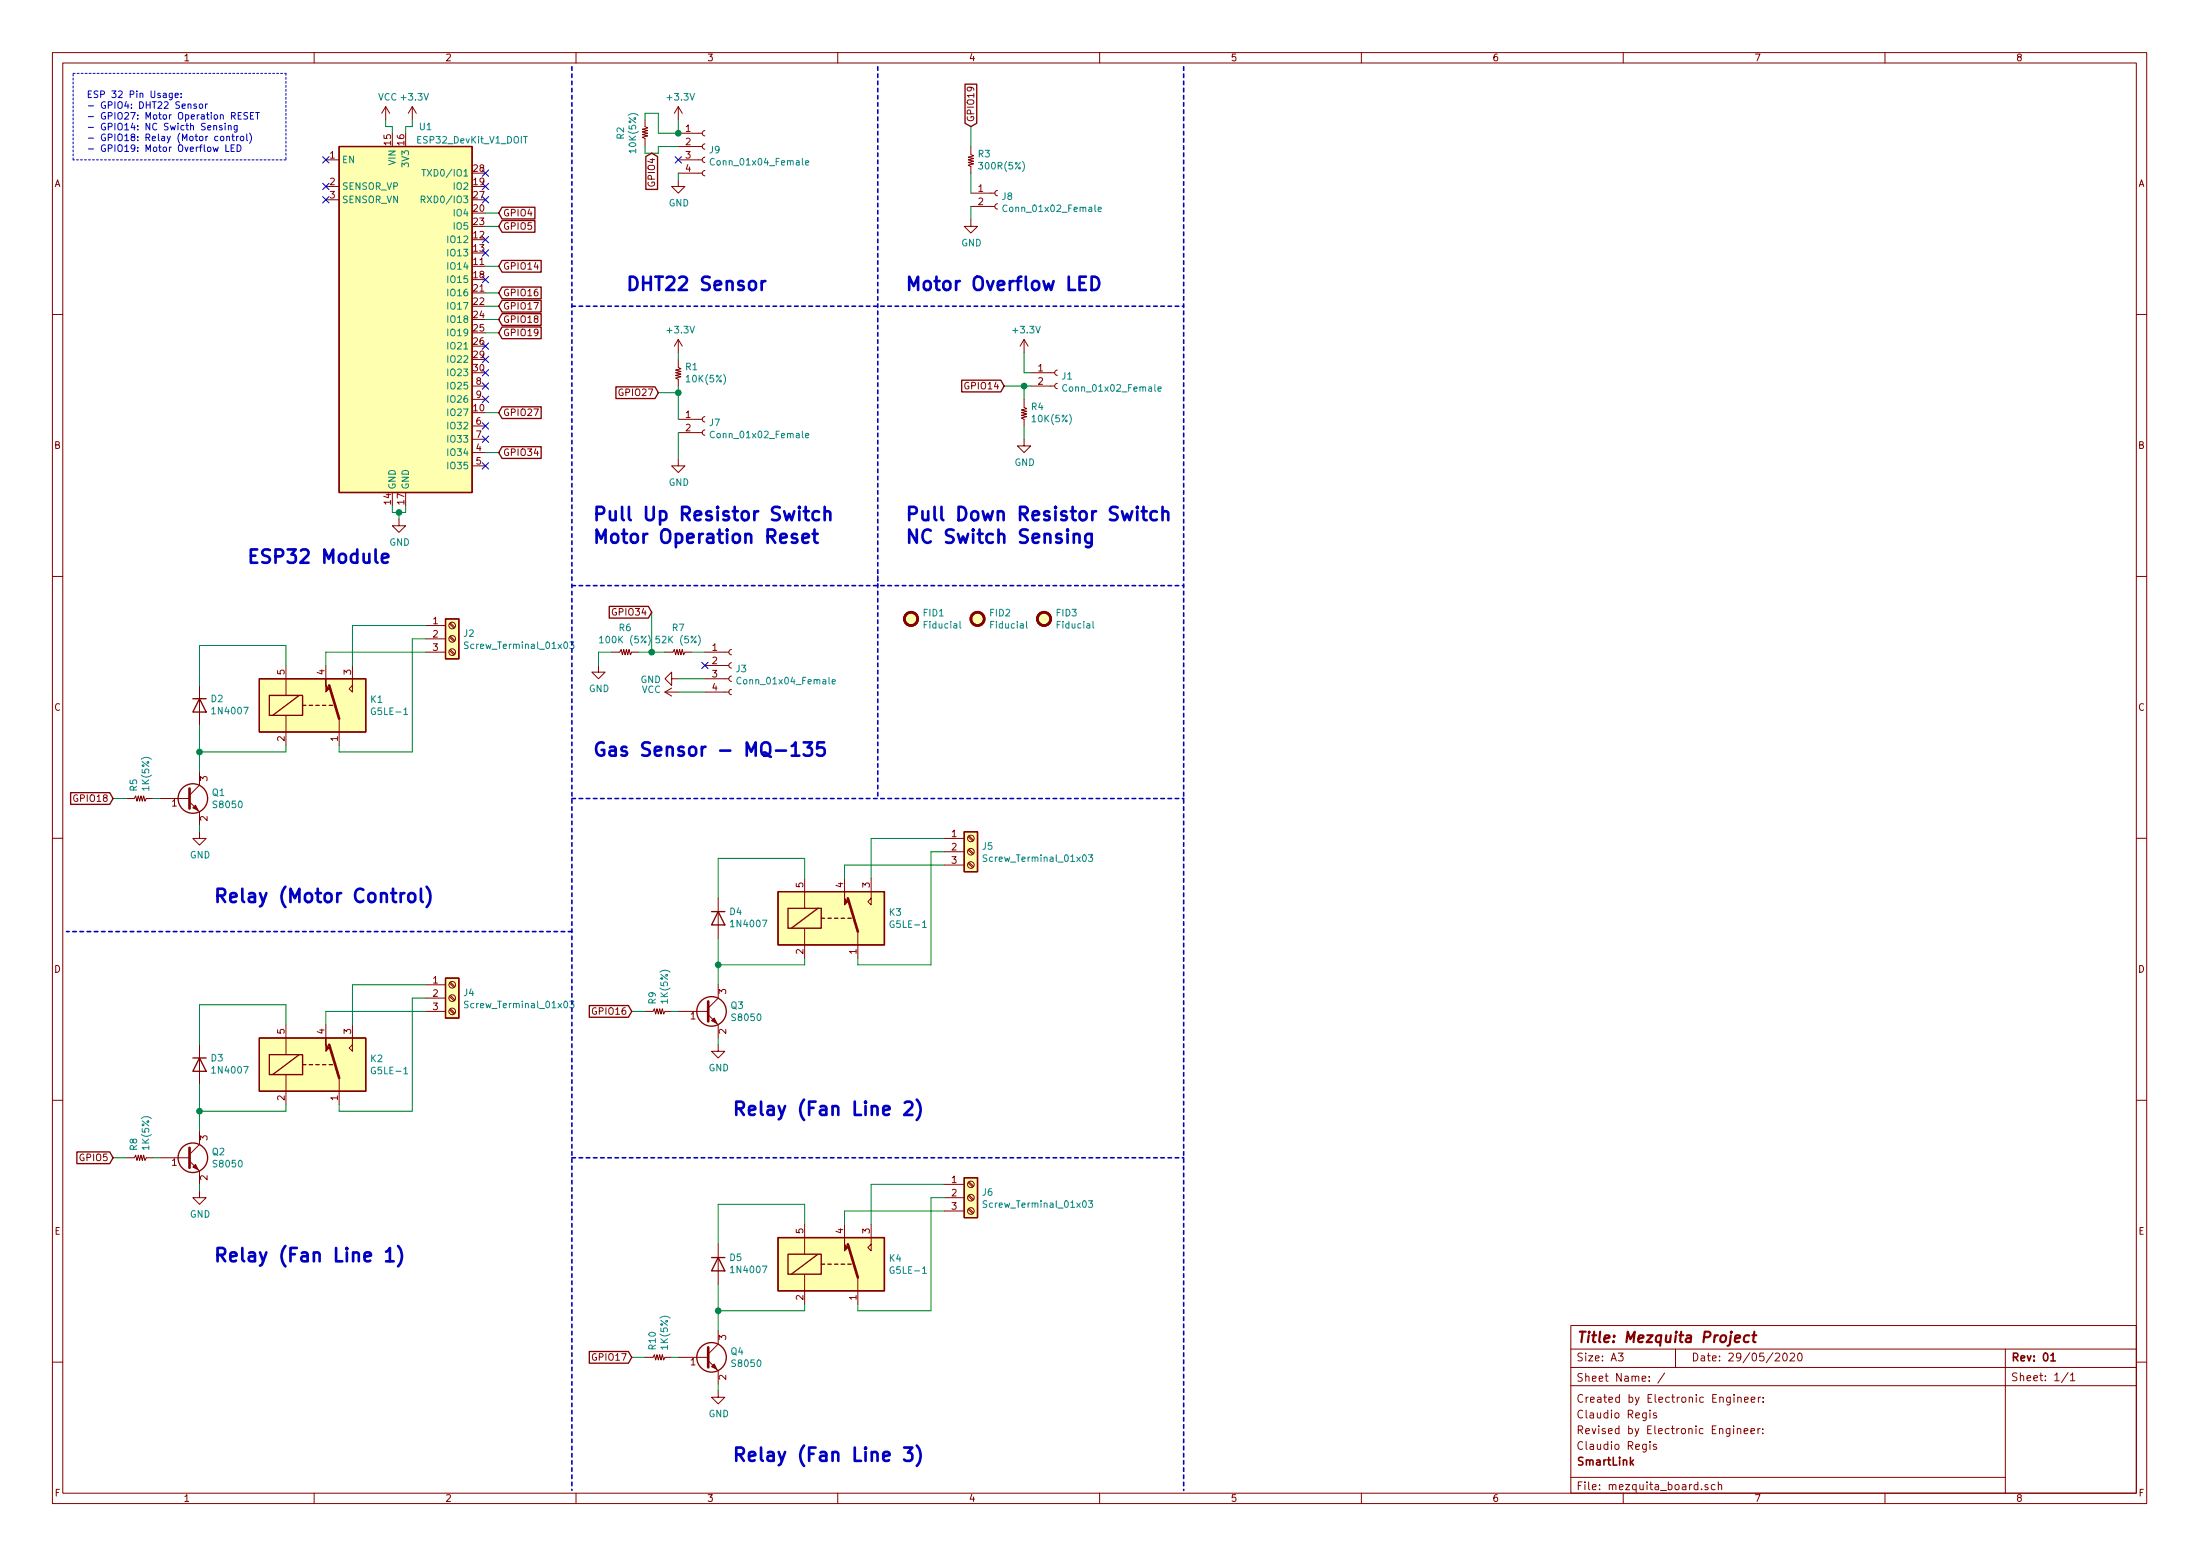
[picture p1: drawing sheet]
<svg xmlns="http://www.w3.org/2000/svg" width="420mm" height="297mm" viewBox="0 0 420 297" stroke-linecap="round" stroke-linejoin="round" font-family="sans-serif">
<g fill="none" stroke="#840000" stroke-width=".19">
<path d="M10 10h400v277h-400zM12 12h396v273.1h-396zM60 10v2M110 10v2M160 10v2M210 10v2M260 10v2M310 10v2M360 10v2M62.2 30.5h2.6M62.2 35.6h2.6M62.2 38.1h2.6"/>
<path d="M73.7 20.4l-.8 1.2M73.7 20.4v2.5M73.7 20.4l.7 1.2M78.7 20.4l-.7 1.2M78.7 20.4v2.5M78.7 20.4l.8 1.2M123.2 22.9v1.3l.5 .2-1 .3 1 .2-1 .3 1 .2-1 .3 1 .2-1 .3 .5 .3M123.2 26.5v1.5M129.5 34.3v1.3h1.3l-1.3 1.3-1.2-1.3h1.2M129.5 20.4l-.7 1.2M129.5 20.4v2.5M129.5 20.4l.8 1.2"/>
<path d="M129.5 33.1h4.6M129.5 30.5h4.6M129.5 28h4.6M129.5 25.4h4.6M134.6 32.5l-.3 .2-.2 .3 .1 .4 .4 .2M134.6 30l-.3 .1-.2 .3 .1 .4 .4 .2M134.6 27.5l-.3 .1-.2 .3 .1 .4 .4 .2M134.6 24.9l-.3 .1-.2 .4 .1 .3 .4 .2M185.4 29.5l.5 .3-1 .2 1 .3-1 .2 1 .3-1 .2 1 .3-1 .2 .5 .3v1.3M185.4 39.4h4.6M185.4 36.9h4.6M185.4 28v1.5"/>
<path d="M190.5 38.9l-.3 .1-.2 .3 .1 .4 .4 .2M190.5 36.4l-.3 .1-.2 .3 .1 .4 .4 .2M185.4 41.9v1.3h1.3l-1.3 1.3-1.3-1.3h1.3M10 60h2M90.2 73.7h2.5M90.2 76.2h2.5M129.5 68.6v1.5l.5 .3-1 .2 1 .3-1 .3 1 .2-1 .3 1 .2-1 .3 .5 .2v1.3M129.5 64.8v2.5M129.5 64.8l-.7 1.3M129.5 64.8l.8 1.3M134.6 79.5l-.3 .1-.2 .4 .1 .4 .4 .2M195.6 77.8l.5 .2-1 .3 1 .2-1 .3 1 .2-1 .3 1 .2-1 .3 .5 .2v1.3"/>
<path d="M195.6 64.8l-.8 1.3M195.6 64.8v2.5M195.6 76.2v1.5M195.6 64.8l.7 1.3M196.8 73.7h4.6M196.8 71.2h4.6M201.9 73.2l-.3 .1-.2 .3 .1 .4 .4 .2M201.9 70.6l-.3 .2-.2 .3 .1 .4 .4 .2M408 60h2M76.2 99.1v1.3h1.3l-1.3 1.2-1.3-1.2h1.3M90.2 86.4h2.5M90.2 88.9h2.5"/>
<path d="M90.2 81.3h2.5M90.2 83.9h2.5M129.5 87.7v1.2h1.3l-1.3 1.3-1.2-1.3h1.2M129.5 82.6h4.6M129.5 80h4.6M134.6 82.1l-.3 .1-.2 .3 .1 .4 .4 .2M195.6 83.9v1.2h1.2l-1.2 1.3-1.3-1.3h1.3M10 110h2M81.3 119.4h3.8M85.8 119.1l.9 .8M86 118.9l.9 .8M408 110h2"/>
<path d="M38.1 130.8v7.7M54.6 127v5.8M54.6 136.6v5.7M62.2 127v2.6M64.8 137.2v5.1M67.3 127v5.1l-.6-.6 .6-.7M81.3 124.5h3.8M81.3 122h3.8M85.8 124.2l.9 .8M85.8 121.6l.9 .9M86 124l.9 .8M86 121.4l.9 .9"/>
<path d="M114.3 127v1.3h1.3l-1.3 1.3-1.3-1.3h1.3M116.8 124.5h1.6l.2-.5 .3 1 .2-1 .3 1 .2-1 .3 1 .2-1 .3 1 .2-.5h1.3M127 132.1h2.5M127 124.5h1.5M127 132.1l1.3 .8M128.3 129.6v-1.3l-1.3 1.3 1.3 1.2v-1.2h1.2M128.3 131.4l-1.3 .7M128.5 124.5l.3-.5 .2 1 .3-1 .2 1 .3-1 .2 1 .3-1 .3 1 .2-.5h1.3M134.6 132.1h4.6M134.6 129.6h4.6M134.6 127h4.6M134.6 124.5h4.6"/>
<path d="M139.7 131.6l-.3 .1-.2 .3 .1 .4 .4 .2M139.7 129.1l-.3 .1-.2 .3 .1 .4 .4 .2M139.7 126.5l-.3 .1-.2 .4 .1 .3 .4 .2M139.7 124l-.3 .1-.2 .3 .1 .4 .4 .2M24.1 152.4h1.6l.2-.5 .3 1 .2-1 .3 1 .2-1 .3 1 .2-1 .3 1 .2-.5h1.3M30.5 152.4h5.7M36.2 153.1l1.9 1.9v2.5M38.1 158.8v1.3h1.3l-1.3 1.2-1.3-1.2h1.3M38.1 147.4v2.5l-1.9 1.9M184.9 159.7l.9 .9M185.1 159.5l.8 .9M10 160h2"/>
<path d="M137.2 171.5v7.6M153.7 167.7v5.7M153.7 177.2v5.7M161.3 167.7v2.5M163.8 177.8v5.1M166.4 167.7v5.1l-.7-.7 .7-.6M180.3 160.1h3.8M180.3 162.6h3.8M180.3 165.1h3.8M184.9 164.8l.9 .8M184.9 162.3l.9 .8M185.1 164.6l.8 .9"/>
<path d="M185.1 162.1l.8 .8M408 160h2M38.1 199.4v7.6M54.6 195.6v5.7M62.2 195.6v2.6M67.3 195.6v5.1l-.6-.6 .6-.7M81.3 193.1h3.8M81.3 188h3.8M81.3 190.5h3.8M85.8 192.7l.9 .9M85.8 190.2l.9 .8M85.8 187.7l.9 .8"/>
<path d="M86 192.6l.9 .8M86 190l.9 .9M86 187.5l.9 .8M123.2 193.1h1.5l.3-.5 .2 1 .3-1 .2 1 .3-1 .2 1 .3-1 .2 1 .3-.5h1.3M129.5 193.1h5.8M135.3 193.7l1.9 1.9v2.6M137.2 199.4v1.3h1.2l-1.2 1.3-1.3-1.3h1.3M137.2 188v2.5l-1.9 1.9M10 210h2M38.1 215.9v2.6l-1.9 1.9M54.6 205.1v5.8M64.8 205.8v5.1"/>
<path d="M408 210h2M24.1 221h1.6l.2-.5 .3 1 .2-1 .3 1 .2-1 .3 1 .2-1 .3 1 .2-.5h1.3M30.5 221h5.7M36.2 221.7l1.9 1.9v2.5M38.1 227.4v1.2h1.3l-1.3 1.3-1.3-1.3h1.3M137.2 237.5v7.6M153.7 233.7v5.7M161.3 233.7v2.6M166.4 233.7v5.1l-.7-.6 .7-.7M180.3 226.1h3.8M180.3 228.6h3.8M180.3 231.2h3.8"/>
<path d="M184.9 230.8l.9 .9M184.9 228.3l.9 .8M184.9 225.8l.9 .8M185.1 230.7l.8 .8M185.1 228.1l.8 .9M185.1 225.6l.8 .8M123.2 259.1h1.5l.3-.5 .2 1 .3-1 .2 1 .3-1 .2 1 .3-1 .2 1 .3-.5h1.3M129.5 259.1h5.8M135.3 259.8l1.9 1.9v2.5M137.2 254v2.6l-1.9 1.9M153.7 243.2v5.8M163.8 243.9v5.1"/>
<path d="M300 253h108v32.1h-108zM300 257.5h108M309 258.3h1l-.5 .6 .4 .1v.7l-.2 .1-.7-.1M320 257.5v3.5M339 258.5l.6-.2 .2 .2 .1 .2-.9 1.1h.9M340.7 258.4l.1-.1a.8 .8 0 0 1 .5 .8 .8 .8 0 0 1-.5 .7 1 1 0 0 1-.1-1.4zM341.9 258.5l.6-.2 .2 .4-.9 1.1h.9M343.5 258.5l.2-.2a.81 .81 0 0 1 .6 .6 .81 .81 0 0 1-.3 .8l-.2 .1a.79 .79 0 0 1-.3-1.3zM383 257.5v27.6M10 260h2M137.2 265.5v1.2h1.2l-1.2 1.3-1.3-1.3h1.3M300 264.5h108"/>
<path d="M300 261h108M315.1 275.2v.1M315.1 269.2v.2M315.1 269.7v1M315.1 275.7v1M316.3 275.8a.37 .37 0 0 0-.6 .1l.1 .2 .5 .2 .1 .1-.2 .3-.5-.1M316.3 269.8a.37 .37 0 0 0-.6 .1l.1 .2 .5 .2 .1 .1-.2 .3-.5-.1M317.9 262.1l-1.3 1.9M331.1 272.2v.2M331.2 266.2v.2M331.2 266.7v1M331.8 272.8h.1a.37 .37 0 0 1 .6 .1v.8"/>
<path d="M331.8 272.7v1M331.9 266.8h.1a.37 .37 0 0 1 .5 .1v.8M331.9 266.7v1M333.1 273.2l.7-.1-.1-.3-.4-.1-.2 .2 .1 .7h.5M333.2 267.2l.7-.1-.1-.3-.4-.1-.2 .2v.7h.6M334.4 273.2l.7-.1-.1-.3-.4-.1-.2 .2v.7h.6M334.4 267.2l.8-.1-.1-.3-.4-.1-.3 .2 .1 .7h.6M335.7 272.7v1M335.8 266.7v1M336.2 272.7l-.5 .3M336.2 266.7l-.3 .1-.1 .2M336.7 273.6v.1"/>
<path d="M336.7 272.8v.1M336.7 267.6v.1M336.7 266.8v.1M395 262l-1.3 1.9M395.4 262.5l.4-.4v1.5M395.4 263.6h.9M408 260h2M60 285.1v1.9M110 285.1v1.9M160 285.1v1.9M210 285.1v1.9M260 285.1v1.9"/>
<path d="M300 282h83M310 285.1v1.9M325 284.3v.1M326.2 283.5l-.4-.1-.2 .2 .1 .2 .5 .2v.3h-.6M327.5 283.5l-.4-.1-.3 .3 .1 .6h.6M328.2 283.5l.2-.1 .4 .1v.9M328.2 282.9v1.5M360 285.1v1.9"/>
<circle cx="86.4" cy="119.4" r=".63"/>
<circle cx="86.4" cy="124.5" r=".63"/>
<circle cx="86.4" cy="122" r=".63"/>
<circle cx="185.4" cy="162.6" r=".63"/>
<circle cx="185.4" cy="160.1" r=".63"/>
<circle cx="185.4" cy="165.1" r=".63"/>
<circle cx="86.4" cy="188" r=".63"/>
<circle cx="86.4" cy="190.5" r=".63"/>
<circle cx="86.4" cy="193.1" r=".63"/>
<circle cx="185.4" cy="226.1" r=".63"/>
<circle cx="185.4" cy="228.6" r=".63"/>
<circle cx="185.4" cy="231.2" r=".63"/>
</g>
<path d="M391.7 258.7l.4-.4v1.5M391.7 259.8h.8M311.5 279.1l.5 .6M312 278.7l-.6 .6" fill="none" stroke="#840000" stroke-width=".3"/>
<path d="M331.3 255.6l1-.2v-.4h-.8l-.2 .9 .2 .3 .6-.1M334.1 255a.68 .68 0 0 0-1 .3v.7l.2 .2 .6-.1M334.7 254.9h.7M335.1 254.2l-.3 1.7 .1 .2 .4 .1" fill="none" stroke="#840000" stroke-width=".41"/>
<g fill="none" stroke="#008484" stroke-width=".19">
<path d="M80.4 38.1l.7-.1 .1-.1-.1-.3-.7-.2v1.3M80.6 32.3h.7M80.7 38.1l.5 .6M80.9 32.3v1.3M100 26h.7M136.4 30.4a.6 .6 0 0 0-.8 .4 .6 .6 0 0 0 .6 .7l.2-.1M153.8 31.1l.7-.1-.1-.3h-.4l-.2 .1 .1 .7h.5M192.3 39.3a.6 .6 0 0 0-.8 .4 .6 .6 0 0 0 .6 .7l.2-.1M209.7 40l.6-.1v-.3h-.4l-.2 .1 .1 .6h.5M203.7 73.5a.6 .6 0 0 0-.8 .5 .6 .6 0 0 0 .6 .7l.2-.1M221.2 74.3l.6-.1-.1-.3-.4-.1-.1 .2v.6h.5M136.4 82.4a.6 .6 0 0 0-.8 .5 .6 .6 0 0 0 .6 .7l.2-.1"/>
<path d="M153.8 83.1l.7-.1-.1-.2-.4-.1-.2 .2 .1 .6h.5M183.3 118.6v1.1l.2 .2M196 118.6v1.1l.2 .2M208.7 118.6v1.1l.2 .2M77.1 136.4h.8M89.4 122.6l-.5-.1-.2 .2 .1 .4 .6 .2v.3l-.2 .2h-.5M108.8 122.5h.8l-.4 .5 .4 .2-.1 .6h-.5l-.2-.1M114.5 121.8l.4-.4v1.3M114.5 122.7h.7M123.8 121.3a1.47 1.47 0 0 1 0 1.9M133.4 121.3a1.47 1.47 0 0 1 0 1.9M141.5 129.4a.6 .6 0 0 0-.8 .5 .6 .6 0 0 0 .6 .7l.2-.2"/>
<path d="M158.9 130.1l.6-.1v-.2l-.4-.1-.2 .2 .1 .6h.5M176.2 177h.7M188.5 163.3l-.5-.1-.2 .1 .1 .4 .5 .3 .1 .2-.3 .3-.4-.1M207.9 163.2h.8l-.4 .5 .3 .1v.6l-.5 .1-.2-.2M89.4 191.2l-.5-.1-.2 .1 .1 .5 .6 .2v.3l-.2 .2-.5-.1M108.8 191.1h.8l-.4 .5 .4 .1-.1 .6-.5 .1-.2-.1M77.1 205h.8M188.5 229.3l-.5-.1-.2 .1 .1 .5 .5 .2 .1 .3-.3 .2-.4-.1M207.9 229.2h.8l-.4 .5 .3 .1v.6l-.5 .1-.2-.1M176.2 243.1h.7"/>
</g>
<g fill="#ffffb0" stroke="#ffffb0" stroke-width=".19">
<path d="M64.8 28h25.4v66h-25.4z"/>
<path d="M184.1 224.8h2.6v7.6h-2.6z"/>
<path d="M148.6 236.3h20.3v10.1h-20.3z"/>
<path d="M184.1 158.8h2.6v7.6h-2.6z"/>
<path d="M148.6 170.2h20.3v10.2h-20.3z"/>
<path d="M49.5 129.6h20.3v10.1h-20.3z"/>
<path d="M85.1 118.1h2.5v7.7h-2.5z"/>
<path d="M85.1 186.7h2.5v7.6h-2.5z"/>
<path d="M49.5 198.2h20.3v10.1h-20.3z"/>
<circle cx="174" cy="118.1" r="1.27"/>
<circle cx="186.7" cy="118.1" r="1.27"/>
<circle cx="199.4" cy="118.1" r="1.27"/>
</g>
<g fill="none" stroke="#840000" stroke-width=".25">
<path d="M184.3 16.1h2.2v7.4l-1.1 .7-1.1-.7zM64.8 28h25.4v66h-25.4zM95.9 39.6h6.3v2.2h-6.3l-.7-1.1zM123.3 29.9l1.2-.7 1.1 .7v6.3h-2.3zM95.9 49.7h7.5v2.3h-7.5l-.7-1.2zM95.9 59.9h7.5v2.2h-7.5l-.7-1.1zM95.9 42.1h6.3v2.2h-6.3l-.7-1.1zM95.9 54.8h7.5v2.2h-7.5l-.7-1.1zM95.9 57.3h7.5v2.3h-7.5l-.7-1.1zM95.9 62.4h7.5v2.3h-7.5l-.7-1.2zM95.9 77.7h7.5v2.2h-7.5l-.7-1.1zM117.6 73.8h7.5l.6 1.2-.6 1.1h-7.5z"/>
<path d="M183.7 72.6h7.4l.7 1.1-.7 1.1h-7.4zM95.9 85.3h7.5v2.2h-7.5l-.7-1.1zM85.1 118.1h2.5v7.7h-2.5zM116.4 115.8h7.4l.7 1.1-.7 1.1h-7.4zM36.8 133.4h2.6M38.1 133.4l1.3 2.5h-2.6zM49.5 129.6h20.3v10.1h-20.3zM51.4 132.8h6.4v3.8h-6.4zM57.1 132.8l-5 3.8M57.8 134.7h.6M59.1 134.7h.6M60.3 134.7h.7"/>
<path d="M61.6 134.7h.6M62.9 134.7h.6M13.5 151.3h7.5l.6 1.1-.6 1.2h-7.5zM184.1 158.8h2.6v7.6h-2.6zM135.9 174h2.5M137.2 174l1.2 2.6h-2.5zM148.6 170.2h20.3v10.2h-20.3zM150.5 173.4h6.3v3.8h-6.3zM156.2 173.4l-5.1 3.8M156.8 175.3h.7M158.1 175.3h.6M159.4 175.3h.6"/>
<path d="M160.7 175.3h.6M161.9 175.3h.7M49.5 198.2h20.3v10.1h-20.3zM85.1 186.7h2.5v7.6h-2.5zM112.5 192h7.5l.6 1.1-.6 1.1h-7.5zM14.7 219.9h6.3l.6 1.1-.6 1.1h-6.3zM36.8 202h2.6M38.1 202l1.3 2.5h-2.6zM51.4 201.3h6.4v3.8h-6.4zM57.1 201.3l-5 3.8M57.8 203.2h.6M59.1 203.2h.6"/>
<path d="M60.3 203.2h.7M61.6 203.2h.6M62.9 203.2h.6M148.6 236.3h20.3v10.1h-20.3zM150.5 239.4h6.3v3.8h-6.3zM156.2 239.4l-5.1 3.8M184.1 224.8h2.6v7.6h-2.6zM112.5 258h7.5l.6 1.1-.6 1.1h-7.5zM135.9 240.1h2.5M137.2 240.1l1.2 2.5h-2.5zM156.8 241.3h.7M158.1 241.3h.6"/>
<path d="M159.4 241.3h.6M160.7 241.3h.6M161.9 241.3h.7"/>
<circle cx="36.8" cy="152.4" r="2.82"/>
<circle cx="135.9" cy="193.1" r="2.82"/>
<circle cx="36.8" cy="221" r="2.82"/>
<circle cx="135.9" cy="259.1" r="2.82"/>
</g>
<g fill="none" stroke="#840000" stroke-width=".51">
<path d="M62.9 130.8l1.9 6.4M36.2 150.5v3.8M161.9 171.5l1.9 6.3M62.9 199.4l1.9 6.4M135.3 191.2v3.8M36.2 219.1v3.8M161.9 237.5l1.9 6.4M135.3 257.2v3.8"/>
<circle cx="174" cy="118.1" r="1.27"/>
<circle cx="186.7" cy="118.1" r="1.27"/>
<circle cx="199.4" cy="118.1" r="1.27"/>
</g>
<g fill="#840000" stroke="#840000" stroke-width=".19">
<path d="M135.9 260.9l.5-.5 .5 1z"/>
<path d="M135.9 194.9l.5-.6 .5 1.1z"/>
<path d="M36.8 222.8l.5-.5 .5 1z"/>
<path d="M36.8 154.2l.5-.5 .5 1z"/>
<path d="M161.3 236.3v1.2l.6 .7-.6 .6z"/>
<path d="M161.3 170.2v1.3l.6 .6-.6 .7z"/>
<path d="M62.2 129.6v1.2l.7 .7-.7 .6z"/>
<path d="M62.2 198.2v1.2l.7 .7-.7 .6z"/>
</g>
<path d="M109.2 12.7v271.8M167.6 12.7v139.7M226.1 12.7v271.8M109.2 58.5h116.9M109.2 111.8h116.9M109.2 152.4h116.9M109.2 177.8h-96.5M109.2 221h116.9" fill="none" stroke="#0000c2" stroke-width=".3" stroke-dasharray=".7 .7"/>
<path d="M14 14h40.6M54.6 14v16.5M14 30.5v-16.5M54.6 30.5h-40.6M167.6 111.8v-2.5" fill="none" stroke="#0000c2" stroke-width=".19" stroke-dasharray=".4 .4"/>
<g fill="none" stroke="#008400" stroke-width=".19">
<path d="M73.7 22.9v1.3h1.2v1.2M78.7 22.9v1.3h-1.2v1.2M123.2 28v1.2h2.5v-1.2h3.8M123.2 22.9v-1.3h2.5v3.8h3.8v-2.5M129.5 33.1v1.2M185.4 24.2v3.8M185.4 33.1v3.8M185.4 39.4v2.5M92.7 50.8h2.5M92.7 40.7h2.5M92.7 58.5h2.5M92.7 55.9h2.5"/>
<path d="M92.7 43.2h2.5M92.7 78.8h2.5M92.7 61h2.5M92.7 63.5h2.5M125.7 75h3.8M129.5 67.3v1.3M129.5 73.7v6.3M191.8 73.7h5M195.6 67.3v3.9h1.2M195.6 73.7v2.5M74.9 96.6v1.2h2.6v-1.2M76.2 97.8v1.3"/>
<path d="M92.7 86.4h2.5M129.5 82.6v5.1M195.6 81.3v2.6M81.3 119.4h-14v7.6M124.5 116.9v7.6M38.1 138.5v8.9M54.6 127v-3.8h-16.5v7.6M81.3 122h-2.6v21.5h-13.9v-1.2M81.3 124.5h-19.1v2.5M116.8 124.5h-2.5v2.5M121.9 124.5h5.1M129.5 129.6h5.1"/>
<path d="M129.5 132.1h5.1M132.1 124.5h2.5M21.6 152.4h2.5M29.2 152.4h1.3M38.1 157.5v1.3M54.6 142.3v1.2h-16.5M137.2 179.1v8.9M153.7 167.7v-3.8h-16.5v7.6M180.3 162.6h-2.5v21.6h-14v-1.3M180.3 160.1h-13.9v7.6M180.3 165.1h-19v2.6M54.6 195.6v-3.8h-16.5v7.6"/>
<path d="M81.3 190.5h-2.6v21.6h-13.9v-1.2M81.3 193.1h-19.1v2.5M81.3 188h-14v7.6M120.6 193.1h2.6M128.3 193.1h1.2M137.2 198.2v1.2M153.7 182.9v1.3h-16.5M38.1 207v8.9M54.6 210.9v1.2h-16.5M21.6 221h2.5M29.2 221h1.3M38.1 226.1v1.3"/>
<path d="M153.7 233.7v-3.8h-16.5v7.6M180.3 228.6h-2.5v21.6h-14v-1.2M180.3 226.1h-13.9v7.6M180.3 231.2h-19v2.5M120.6 259.1h2.6M128.3 259.1h1.2M137.2 245.1v8.9M153.7 249v1.2h-16.5M137.2 264.2v1.3"/>
</g>
<g fill="none" stroke="#0000c2" stroke-width=".51">
<path d="M145.5 53.7v1.7M146.2 53.7a.64 .64 0 0 0-.7 .4M208.5 52.8a1.34 1.34 0 0 1 1.4 .8 1.34 1.34 0 0 1-.5 1.6l-.9 .2zM153.5 97.6h1M153.9 96.8v2.1l.1 .3 .5 .1M156.4 97.7l-.7-.1-.5 .5v.7l.2 .4 .3 .1 .7-.1M157.5 97.9a.61 .61 0 0 1 1.1 .1v1.3M157.5 96.8v2.5M218 97.6h1M218.4 96.8v2.1l.1 .3 .5 .1M220.9 97.7l-.7-.1-.5 .5v.7l.3 .4 .2 .1 .7-.1M222 97.9a.66 .66 0 0 1 1-.2l.1 .3v1.3"/>
<path d="M222 96.8v2.5M72.9 106.6l1.3-.3-.2-.4-.7-.2-.4 .4v.9l.2 .3 .2 .1 .7-.1M153.3 102.8l1.2-.3-.1-.5-.8-.1-.3 .4v.9l.1 .3 .2 .1 .8-.1M155.2 101.9h1M155.5 101.1v2.1l.2 .3 .5 .1M205.1 102.2a.63 .63 0 0 1 1.1 .1v1.3M208.5 101.9v2.1a.71 .71 0 0 1-1.1 .3M208.5 102l-.8-.1-.4 .5v.7l.2 .4 .2 .1 .8-.1M148.2 143.3h1.9M151.2 142.4l.3-.1 .4-.6v2.6M151.2 144.3h1.5M153.5 141.7h1.6l-.9 1a.68 .68 0 0 1 .9 .5v.6l-.3 .3-.9 .2-.4-.3"/>
<path d="M157.4 141.7h-1.2l-.2 1.2 .4-.2h.6l.4 .2 .1 .3-.1 .8-.4 .3h-.6l-.4-.3M78.2 170.6a.69 .69 0 0 1 1.1 .4v.7a.68 .68 0 0 1-.7 .5 .68 .68 0 0 1-.6-.5v-.7zM80.4 169.7v2.1l.3 .4M81.5 169.3a2.98 2.98 0 0 1 0 3.9M172.8 210.5l.4-.2h.6a.64 .64 0 0 1 .4 .7l-.1 .4-1.4 1.4h1.5M175.1 209.9a2.9 2.9 0 0 1 0 3.9M73.7 238.9l.3-.1 .5-.6v2.6M76 237.9a2.9 2.9 0 0 1 0 3.8M73.7 240.8h1.5M172.7 276.3h1.5l-.8 1a.68 .68 0 0 1 .8 .5v.6l-.2 .4-.9 .1-.4-.3M175.1 276a2.9 2.9 0 0 1 0 3.8"/>
</g>
<g fill="none" stroke="#0000c2" stroke-width=".19">
<path d="M32.9 17.8l-.1 1.1-.1 .2-.3-.1M32.9 17.8h-.4l-.2 .2 .1 .6h.5M33.5 18.2l.6-.1-.1-.3h-.4l-.1 .2v.6h.5M34.6 18.5v.1M34.6 17.8v.2M35.9 20l.5-.1 .1 .8M37.5 19.9l-.3-.1-.2 .2 .1 .2 .4 .1v.3h-.5M38.2 19.9l.5 .1v.5l-.1 .1-.3 .1-.2-.1zM39.2 19.8v.9M39.6 19.8l-.4 .3M40.7 28.1l.2 .8 .3-.6 .2 .6 .3-.8M40.8 24.1l.2-.1h.3l.1 .8"/>
<path d="M40.8 24v.8M42.2 26.1l.3-.1 .2 .1-.1 .7-.3 .1-.2-.3zM42.4 24h-.3l-.2 .1 .1 .2 .4 .1v.4h-.5M43 24v.8M43.1 27.6v1.3h.6M43.3 26.1l.2-.1 .3 .1v.8M43.3 26v.9M43.6 24.1l.2-.1h.3v.8M43.6 24v.8M44.1 28.3h.5M44.2 22.1l.7-.1v-.4l-.7-.1v1.2M44.3 26h.5"/>
<path d="M44.4 25.6v1.1l.4 .2M44.5 22.1l.4 .6M44.8 27.6h-.7v1.3h.7M45.2 26v.9M45.3 24l-.1 1.1-.1 .1h-.3M45.3 24h-.4l-.2 .2 .1 .6h.5M45.3 27.6a.64 .64 0 0 1 .7 .7 .64 .64 0 0 1-.7 .6zM45.5 22.1h.4M45.5 26l-.3 .2M46 26.1l.3-.1 .2 .1v.7l-.3 .1-.3-.3zM46.1 21.5h-.6v1.2h.6M47.1 25.6v1.1l.2 .2"/>
<path d="M47.3 21.6l-.5-.1-.2 .2 .1 .3 .5 .3v.3l-.2 .1h-.4M47.7 25.4a1.4 1.4 0 0 1 0 1.9M47.8 22.1h.5M48.4 21.5h-.6v1.2h.6M48.8 21.5h.7M49.2 21.5v1.2"/>
</g>
<g fill="#008400" stroke="#008400" stroke-width=".25">
<circle cx="195.6" cy="73.7" r=".51"/>
<circle cx="38.1" cy="212.1" r=".51"/>
<circle cx="129.5" cy="75" r=".51"/>
<circle cx="129.5" cy="25.4" r=".51"/>
<circle cx="76.2" cy="97.8" r=".51"/>
<circle cx="137.2" cy="184.2" r=".51"/>
<circle cx="38.1" cy="143.5" r=".51"/>
<circle cx="124.5" cy="124.5" r=".51"/>
<circle cx="137.2" cy="250.2" r=".51"/>
</g>
<g fill="none" stroke="#000084" stroke-width=".19">
<path d="M61.6 37.5l1.2 1.2M61.6 35l1.2 1.2M61.6 29.9l1.2 1.2M62.8 37.5l-1.2 1.2M62.8 35l-1.2 1.2M62.8 29.9l-1.2 1.2M92.1 37.5l1.2 1.2M92.1 35l1.2 1.2M92.1 32.4l1.2 1.3M93.3 37.5l-1.2 1.2M93.3 35l-1.2 1.2M93.3 32.4l-1.2 1.3"/>
<path d="M128.9 29.9l1.2 1.2M130.1 29.9l-1.2 1.2M92.1 52.8l1.2 1.2M92.1 47.7l1.2 1.2M92.1 45.1l1.2 1.3M93.3 52.8l-1.2 1.2M93.3 47.7l-1.2 1.2M93.3 45.1l-1.2 1.3M92.1 75.6l1.2 1.2M92.1 73.1l1.2 1.2M92.1 70.5l1.2 1.3M92.1 68l1.2 1.2"/>
<path d="M92.1 65.5l1.2 1.2M93.3 75.6l-1.2 1.2M93.3 73.1l-1.2 1.2M93.3 70.5l-1.2 1.3M93.3 68l-1.2 1.2M93.3 65.5l-1.2 1.2M92.1 88.3l1.2 1.2M92.1 83.2l1.2 1.3M92.1 80.7l1.2 1.2M93.3 88.3l-1.2 1.2M93.3 83.2l-1.2 1.3M93.3 80.7l-1.2 1.2"/>
<path d="M134 126.4l1.2 1.2M135.2 126.4l-1.2 1.2"/>
</g>
<g font-size="3.5" fill="#0000c2">
<text x="119.4" y="55.5">DHT22 Sensor</text>
<text x="172.7" y="55.5">Motor Overflow LED</text>
<text x="113" y="99.4">Pull Up Resistor Switch</text>
<text x="172.7" y="99.4">Pull Down Resistor Switch</text>
<text x="47" y="107.6">ESP32 Module</text>
<text x="113" y="103.7">Motor Operation Reset</text>
<text x="172.7" y="103.7">NC Switch Sensing</text>
<text x="113" y="144.4">Gas Sensor - MQ-135</text>
<text x="40.6" y="172.3">Relay (Motor Control)</text>
<text x="139.7" y="213">Relay (Fan Line 2)</text>
<text x="40.6" y="240.9">Relay (Fan Line 1)</text>
<text x="139.7" y="279">Relay (Fan Line 3)</text>
</g>
<text font-size="2.8" fill="#840000" x="301" y="256.3">Title: Mezquita Project</text>
<g font-size="2.1" fill="#840000">
<text x="301" y="259.9">Size: A3</text>
<text x="301" y="263.8">Sheet Name: /</text>
<text x="323" y="259.9">Date: 29/05/2020</text>
<text x="384" y="259.9">Rev: 01</text>
<text x="384" y="263.7">Sheet: 1/1</text>
<text x="301" y="267.8">Created by Electronic Engineer:</text>
<text x="301" y="273.8">Revised by Electronic Engineer:</text>
<text x="301" y="270.8">Claudio Regis</text>
<text x="301" y="279.8">SmartLink</text>
<text x="301" y="276.8">Claudio Regis</text>
<text x="301" y="284.5">File: mezquita_board.sch</text>
</g>
<g font-size="1.8" fill="#840000">
<text x="35" y="11.7">1</text>
<text x="85" y="11.7">2</text>
<text x="135" y="11.7">3</text>
<text x="185" y="11.7">4</text>
<text x="235" y="11.7">5</text>
<text x="285" y="11.7">6</text>
<text x="335" y="11.7">7</text>
<text x="385" y="11.7">8</text>
<text x="186.1" y="23.4" transform="rotate(-90 186.1 23.4)">GPIO19</text>
<text x="74.7" y="27.7" transform="rotate(-90 74.7 27.7)">15</text>
<text x="77.2" y="27.7" transform="rotate(-90 77.2 27.7)">16</text>
<text x="131" y="25.2">1</text>
<text x="131" y="27.7">2</text>
<text x="10.4" y="35.7">A</text>
<text x="63" y="30.3">1</text>
<text x="63" y="35.3">2</text>
<text x="90.5" y="35.3">19</text>
<text x="90.5" y="32.8">28</text>
<text x="125.1" y="35.4" transform="rotate(-90 125.1 35.4)">GPIO4</text>
<text x="131" y="30.3">3</text>
<text x="131" y="32.8">4</text>
<text x="408.4" y="35.7">A</text>
<text x="63" y="37.9">3</text>
<text x="90.5" y="40.4">20</text>
<text x="90.5" y="37.9">27</text>
<text x="96" y="41.3">GPIO4</text>
<text x="186.8" y="36.6">1</text>
<text x="186.8" y="39.2">2</text>
<text x="90.5" y="45.5">12</text>
<text x="90.5" y="43">23</text>
<text x="96" y="43.9">GPIO5</text>
<text x="90.5" y="50.6">11</text>
<text x="90.5" y="48">13</text>
<text x="90.5" y="53.1">18</text>
<text x="96" y="51.5">GPIO14</text>
<text x="90.5" y="55.7">21</text>
<text x="90.5" y="58.2">22</text>
<text x="96" y="56.6">GPIO16</text>
<text x="96" y="59.1">GPIO17</text>
<text x="90.5" y="60.7">24</text>
<text x="90.5" y="63.3">25</text>
<text x="90.5" y="65.8">26</text>
<text x="96" y="64.2">GPIO19</text>
<text x="96" y="61.6">GPIO18</text>
<text x="90.5" y="68.4">29</text>
<text x="90.5" y="70.9">30</text>
<text x="198.3" y="70.9">1</text>
<text x="91" y="73.4">8</text>
<text x="91" y="76">9</text>
<text x="118.5" y="75.6">GPIO27</text>
<text x="184.6" y="74.3">GPIO14</text>
<text x="198.3" y="73.4">2</text>
<text x="90.5" y="78.5">10</text>
<text x="91" y="81.1">6</text>
<text x="91" y="83.6">7</text>
<text x="96" y="79.4">GPIO27</text>
<text x="131" y="79.8">1</text>
<text x="131" y="82.3">2</text>
<text x="10.4" y="85.7">B</text>
<text x="91" y="86.1">4</text>
<text x="91" y="88.7">5</text>
<text x="96" y="87">GPIO34</text>
<text x="408.4" y="85.7">B</text>
<text x="74.7" y="96.3" transform="rotate(-90 74.7 96.3)">14</text>
<text x="77.2" y="96.3" transform="rotate(-90 77.2 96.3)">17</text>
<text x="82.7" y="119.2">1</text>
<text x="117.3" y="117.5">GPIO34</text>
<text x="82.7" y="121.7">2</text>
<text x="82.7" y="124.2">3</text>
<text x="136" y="124.2">1</text>
<text x="54.4" y="128.8" transform="rotate(-90 54.4 128.8)">5</text>
<text x="62" y="128.8" transform="rotate(-90 62 128.8)">4</text>
<text x="67.1" y="128.8" transform="rotate(-90 67.1 128.8)">3</text>
<text x="136" y="126.8">2</text>
<text x="136" y="129.3">3</text>
<text x="136" y="131.9">4</text>
<text x="10.4" y="135.7">C</text>
<text x="408.4" y="135.7">C</text>
<text x="54.4" y="141.5" transform="rotate(-90 54.4 141.5)">2</text>
<text x="64.5" y="141.5" transform="rotate(-90 64.5 141.5)">1</text>
<text x="39.6" y="149.1" transform="rotate(-90 39.6 149.1)">3</text>
<text x="14.4" y="153.1">GPIO18</text>
<text x="32.8" y="154">1</text>
<text x="39.6" y="156.7" transform="rotate(-90 39.6 156.7)">2</text>
<text x="181.8" y="159.8">1</text>
<text x="181.8" y="162.3">2</text>
<text x="181.8" y="164.9">3</text>
<text x="153.4" y="169.4" transform="rotate(-90 153.4 169.4)">5</text>
<text x="161" y="169.4" transform="rotate(-90 161 169.4)">4</text>
<text x="166.1" y="169.4" transform="rotate(-90 166.1 169.4)">3</text>
<text x="10.4" y="185.7">D</text>
<text x="153.4" y="182.1" transform="rotate(-90 153.4 182.1)">2</text>
<text x="163.6" y="182.1" transform="rotate(-90 163.6 182.1)">1</text>
<text x="408.4" y="185.7">D</text>
<text x="82.7" y="187.7">1</text>
<text x="82.7" y="190.3">2</text>
<text x="138.7" y="189.7" transform="rotate(-90 138.7 189.7)">3</text>
<text x="54.4" y="197.4" transform="rotate(-90 54.4 197.4)">5</text>
<text x="62" y="197.4" transform="rotate(-90 62 197.4)">4</text>
<text x="67.1" y="197.4" transform="rotate(-90 67.1 197.4)">3</text>
<text x="82.7" y="192.8">3</text>
<text x="113.5" y="193.7">GPIO16</text>
<text x="131.9" y="194.6">1</text>
<text x="138.7" y="197.4" transform="rotate(-90 138.7 197.4)">2</text>
<text x="54.4" y="210.1" transform="rotate(-90 54.4 210.1)">2</text>
<text x="64.5" y="210.1" transform="rotate(-90 64.5 210.1)">1</text>
<text x="15.4" y="221.7">GPIO5</text>
<text x="39.6" y="217.7" transform="rotate(-90 39.6 217.7)">3</text>
<text x="32.8" y="222.5">1</text>
<text x="39.6" y="225.3" transform="rotate(-90 39.6 225.3)">2</text>
<text x="181.8" y="225.8">1</text>
<text x="181.8" y="228.4">2</text>
<text x="181.8" y="230.9">3</text>
<text x="10.4" y="235.7">E</text>
<text x="153.4" y="235.5" transform="rotate(-90 153.4 235.5)">5</text>
<text x="161" y="235.5" transform="rotate(-90 161 235.5)">4</text>
<text x="166.1" y="235.5" transform="rotate(-90 166.1 235.5)">3</text>
<text x="408.4" y="235.7">E</text>
<text x="153.4" y="248.2" transform="rotate(-90 153.4 248.2)">2</text>
<text x="163.6" y="248.2" transform="rotate(-90 163.6 248.2)">1</text>
<text x="138.7" y="255.8" transform="rotate(-90 138.7 255.8)">3</text>
<text x="113.5" y="259.8">GPIO17</text>
<text x="131.9" y="260.6">1</text>
<text x="138.7" y="263.4" transform="rotate(-90 138.7 263.4)">2</text>
<text x="10.5" y="285.7">F</text>
<text x="35" y="286.7">1</text>
<text x="85" y="286.7">2</text>
<text x="135" y="286.7">3</text>
<text x="185" y="286.7">4</text>
<text x="235" y="286.7">5</text>
<text x="285" y="286.7">6</text>
<text x="335" y="286.7">7</text>
<text x="385" y="286.7">8</text>
<text x="408.5" y="285.7">F</text>
</g>
<g font-size="1.8" fill="#0000c2">
<text x="16.5" y="18.7">ESP 32 Pin Usage:</text>
<text x="16.5" y="20.8">- GPIO4: DHT22 Sensor</text>
<text x="16.5" y="22.8">- GPIO27: Motor Operation RESET</text>
<text x="16.5" y="24.9">- GPIO14: NC Swicth Sensing</text>
<text x="16.5" y="26.9">- GPIO18: Relay (Motor control)</text>
<text x="16.5" y="29">- GPIO19: Motor Overflow LED</text>
</g>
<g font-size="1.8" fill="#008484">
<text x="72.2" y="19.2">VCC +3.3V</text>
<text x="127.6" y="19.2">+3.3V</text>
<text x="80" y="27.4">ESP32_DevKit_V1_DOIT</text>
<text x="80.2" y="24.9">U1</text>
<text x="119.2" y="26.6" transform="rotate(-90 119.2 26.6)">R2</text>
<text x="121.5" y="28.9" transform="rotate(-90 121.5 28.9)">10K(5%)</text>
<text x="135.5" y="29.3">J9</text>
<text x="65.3" y="31.2">EN</text>
<text x="75.6" y="31.4" transform="rotate(-90 75.6 31.4)">VIN</text>
<text x="78.1" y="31.6" transform="rotate(-90 78.1 31.6)">3V3</text>
<text x="81.8" y="33.7">TXD0/IO1</text>
<text x="136.3" y="31.6">Conn_01x04_Female</text>
<text x="186.8" y="30">R3</text>
<text x="187.4" y="32.3">300R(5%)</text>
<text x="65.3" y="36.2">SENSOR_VP</text>
<text x="65.3" y="38.8">SENSOR_VN</text>
<text x="81.6" y="38.8">RXD0/IO3</text>
<text x="86.8" y="36.2">IO2</text>
<text x="86.8" y="41.3">IO4</text>
<text x="127.7" y="39.4">GND</text>
<text x="191.4" y="38.2">J8</text>
<text x="192.2" y="40.5">Conn_01x02_Female</text>
<text x="85.8" y="46.4">IO12</text>
<text x="86.8" y="43.9">IO5</text>
<text x="183.6" y="47">GND</text>
<text x="85.8" y="51.5">IO14</text>
<text x="85.8" y="48.9">IO13</text>
<text x="85.8" y="54">IO15</text>
<text x="85.8" y="56.6">IO16</text>
<text x="85.8" y="59.1">IO17</text>
<text x="85.8" y="61.6">IO18</text>
<text x="85.8" y="64.2">IO19</text>
<text x="127.6" y="63.6">+3.3V</text>
<text x="193.6" y="63.6">+3.3V</text>
<text x="85.8" y="66.7">IO21</text>
<text x="85.8" y="69.3">IO22</text>
<text x="85.8" y="71.8">IO23</text>
<text x="131" y="70.7">R1</text>
<text x="85.8" y="74.3">IO25</text>
<text x="85.8" y="76.9">IO26</text>
<text x="131.4" y="73">10K(5%)</text>
<text x="202.8" y="72.5">J1</text>
<text x="203.6" y="74.8">Conn_01x02_Female</text>
<text x="85.8" y="79.4">IO27</text>
<text x="85.8" y="82">IO32</text>
<text x="135.5" y="81.3">J7</text>
<text x="136.3" y="83.7">Conn_01x02_Female</text>
<text x="197" y="78.3">R4</text>
<text x="197.4" y="80.6">10K(5%)</text>
<text x="85.8" y="87">IO34</text>
<text x="85.8" y="89.6">IO35</text>
<text x="85.8" y="84.5">IO33</text>
<text x="193.8" y="88.9">GND</text>
<text x="75.6" y="93.5" transform="rotate(-90 75.6 93.5)">GND</text>
<text x="78.1" y="93.5" transform="rotate(-90 78.1 93.5)">GND</text>
<text x="127.7" y="92.7">GND</text>
<text x="74.4" y="104.2">GND</text>
<text x="176.4" y="117.7">FID1</text>
<text x="176.6" y="120">Fiducial</text>
<text x="189.1" y="117.7">FID2</text>
<text x="189.3" y="120">Fiducial</text>
<text x="201.8" y="117.7">FID3</text>
<text x="202" y="120">Fiducial</text>
<text x="88.6" y="121.6">J2</text>
<text x="89.4" y="123.9">Screw_Terminal_01x03</text>
<text x="115.2" y="122.8">100K (5%)</text>
<text x="118.3" y="120.5">R6</text>
<text x="125.8" y="122.8">52K (5%)</text>
<text x="128.4" y="120.5">R7</text>
<text x="122.3" y="130.4">GND</text>
<text x="140.6" y="128.3">J3</text>
<text x="141.4" y="130.6">Conn_01x04_Female</text>
<text x="40.3" y="134">D2</text>
<text x="40.8" y="136.4">1N4007</text>
<text x="70.8" y="134.2">K1</text>
<text x="71.3" y="136.5">G5LE-1</text>
<text x="112.5" y="132.1">GND</text>
<text x="122.6" y="132.3">VCC</text>
<text x="26.2" y="151" transform="rotate(-90 26.2 151)">R5</text>
<text x="28.5" y="150.7" transform="rotate(-90 28.5 150.7)">1K(5%)</text>
<text x="40.6" y="152">Q1</text>
<text x="40.9" y="154.3">S8050</text>
<text x="36.3" y="163.9">GND</text>
<text x="187.7" y="162.2">J5</text>
<text x="188.5" y="164.5">Screw_Terminal_01x03</text>
<text x="139.4" y="174.7">D4</text>
<text x="139.9" y="177">1N4007</text>
<text x="169.9" y="174.8">K3</text>
<text x="170.4" y="177.1">G5LE-1</text>
<text x="88.6" y="190.2">J4</text>
<text x="125.2" y="191.7" transform="rotate(-90 125.2 191.7)">R9</text>
<text x="127.6" y="191.3" transform="rotate(-90 127.6 191.3)">1K(5%)</text>
<text x="89.4" y="192.5">Screw_Terminal_01x03</text>
<text x="139.6" y="192.6">Q3</text>
<text x="140" y="194.9">S8050</text>
<text x="40.3" y="202.6">D3</text>
<text x="70.8" y="202.8">K2</text>
<text x="40.8" y="204.9">1N4007</text>
<text x="71.3" y="205.1">G5LE-1</text>
<text x="135.3" y="204.5">GND</text>
<text x="26.2" y="219.6" transform="rotate(-90 26.2 219.6)">R8</text>
<text x="28.5" y="219.3" transform="rotate(-90 28.5 219.3)">1K(5%)</text>
<text x="40.6" y="220.5">Q2</text>
<text x="40.9" y="222.8">S8050</text>
<text x="36.3" y="232.4">GND</text>
<text x="187.7" y="228.3">J6</text>
<text x="188.5" y="230.6">Screw_Terminal_01x03</text>
<text x="139.4" y="240.7">D5</text>
<text x="139.9" y="243">1N4007</text>
<text x="169.9" y="240.9">K4</text>
<text x="170.4" y="243.2">G5LE-1</text>
<text x="125.2" y="257.6" transform="rotate(-90 125.2 257.6)">R10</text>
<text x="127.6" y="257.4" transform="rotate(-90 127.6 257.4)">1K(5%)</text>
<text x="139.6" y="258.6">Q4</text>
<text x="140" y="260.9">S8050</text>
<text x="135.3" y="270.5">GND</text>
</g>
</svg>
